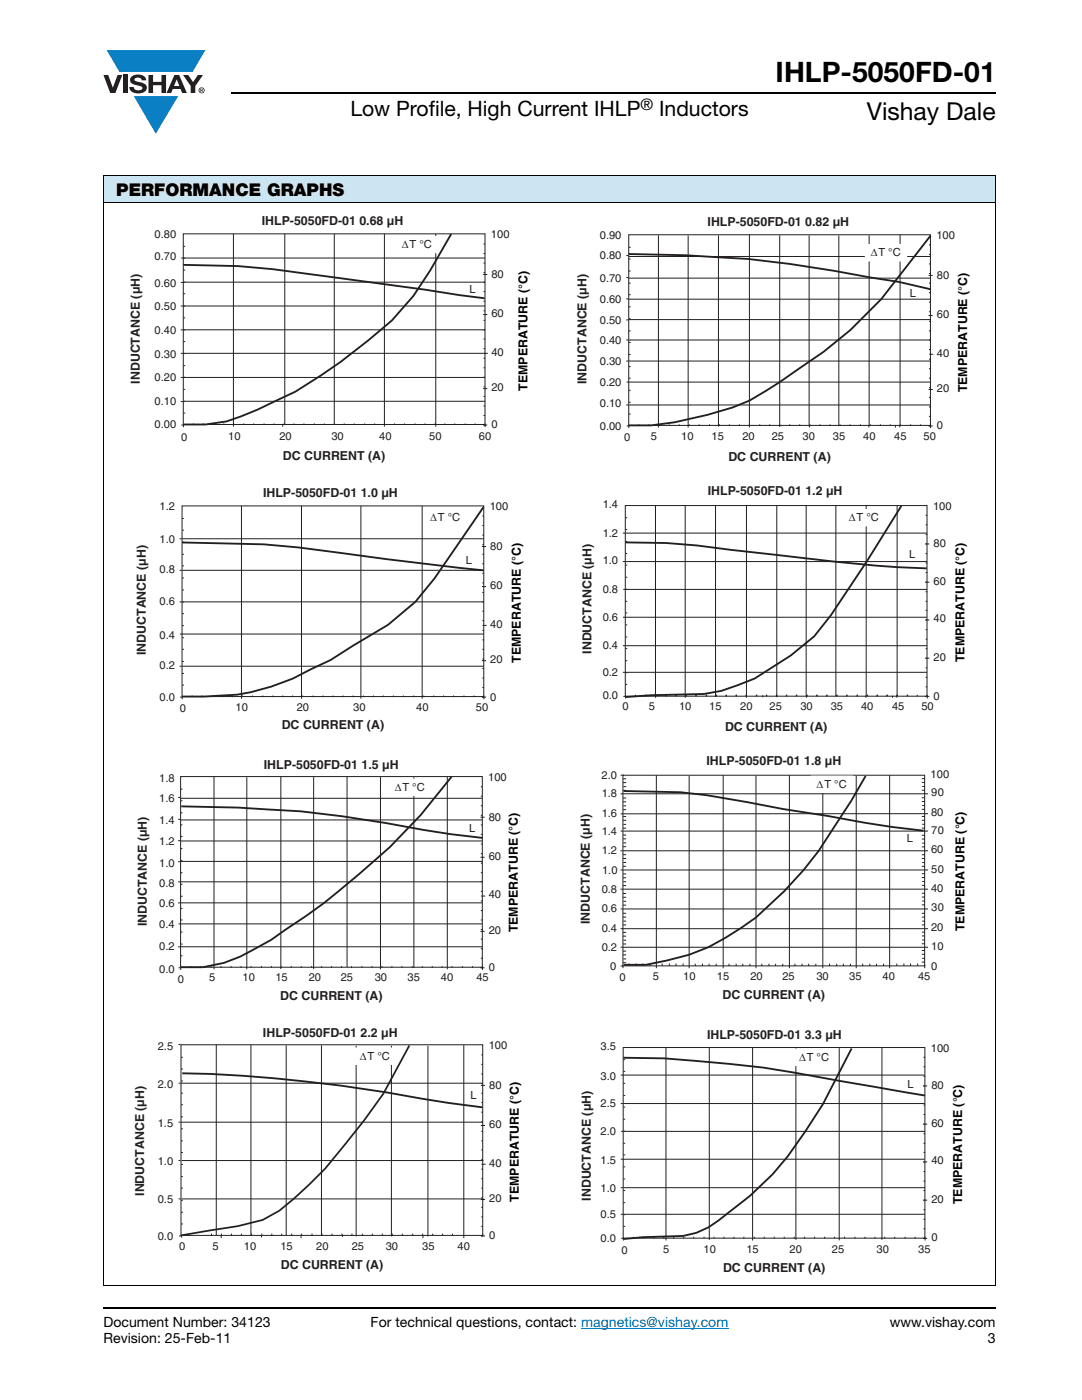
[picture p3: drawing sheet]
<svg xmlns="http://www.w3.org/2000/svg" width="216mm" height="279mm" viewBox="0 0 216 279" stroke-linecap="round" stroke-linejoin="round" font-family="sans-serif">
<g fill="#0a7fc3">
<path d="M21.3 10h19.7l-2.6 4.3h-1.1h-13.5z"/>
<path d="M26.7 19.2h8.9l-4.5 7.5z"/>
</g>
<g fill="#231f20">
<path d="M20.6 15h1l.9 2.5 1-2.5h.9l-1.4 3.6h-1z"/>
<path d="M24.6 15h.9v3.6h-.9z"/>
<path d="M26.3 15.3a2.1 2.1 0 0 1 2.8 .3l.1 .4h-.9a.79 .79 0 0 0-.7-.5 .79 .79 0 0 0-.8 .4l.3 .3 1 .2a1.08 1.08 0 0 1 1.2 1 1.08 1.08 0 0 1-1.1 1.2 1.73 1.73 0 0 1-2.4-1.2h.9a.96 .96 0 0 0 .8 .6 .96 .96 0 0 0 .9-.4 1.31 1.31 0 0 0-1.2-.6 1.03 1.03 0 0 1-1.1-.6 1.03 1.03 0 0 1 .2-1.1z"/>
<path d="M29.6 15h.9v1.3h1.7v-1.3h.9v3.6h-.9v-1.6h-1.7v1.6h-.9z"/>
<path d="M36.5 15h1.1l.9 1.4 1-1.4h1l-1.5 2.2v1.4h-.9v-1.4z"/>
<path d="M35.3 15.9l.5 1.3h-1.1zM34.8 15l-1.6 3.6h1l.3-.8h1.5l.3 .8h1l-1.6-3.6z"/>
<path d="M39.8 18a.46 .46 0 0 1 .9 0 .46 .46 0 0 1-.9 0zM39.6 18a.6 .6 0 0 0 1.2 0 .6 .6 0 0 0-1.2 0z"/>
<path d="M40.1 17.8h.2v.2h-.2zM40 17.7v.7h.1v-.3l.4 .3-.2-.3 .2-.2-.1-.2z"/>
</g>
<path d="M116 265.1h29.4" fill="none" stroke="#007ec4" stroke-width=".2"/>
<path d="M46.1 18.6h152.5M20.6 261h178" fill="none" stroke="#000" stroke-width=".36"/>
<path d="M20.6 35h178v5.5h-178z" fill="#cce5f3"/>
<path d="M20.6 35h178.1M20.6 35.1v221.3M198.6 35.1v221.3M20.6 40.5h178.1M20.6 256.5h178.1" fill="none" stroke="#000" stroke-width=".2"/>
<path d="M25.7 42.9h80.1v49.5h-80.1z" fill="#fff"/>
<g fill="none" stroke="#231f20" stroke-width=".2">
<path d="M36.1 56.4h.4M36.6 46.7h60.2v38h-60.2zM36.6 56.3h60.2M36.6 49.2h.3M36.6 51.5h.3M36.6 53.9h.3M36.6 58.6h.3M46.6 46.7v38.4M56.8 46.7v38M66.7 46.7v38.1M76.7 46.7v38.4M87 46.7v38.4"/>
<path d="M96.4 54.8h.8M96.5 48.7h.3M96.5 50.6h.3M96.5 52.5h.3M96.5 54.4h.3M96.5 58.2h.3M96.8 51.5h-60.7M36.1 61.1h.4M36.1 70.5h.4M36.1 75.3h.4M36.1 65.8h.4M36.6 61.1h60.2"/>
<path d="M36.6 70.5h60.8M36.6 75.3h60.2M36.6 65.8h60.2M36.6 65.9h.3M36.6 75.3h.3M36.6 63.4h.3M36.6 68.2h.3M36.6 73h.3M36.6 77.7h.3M96.4 62.8h.8M96.4 77.6h.8M96.5 60.1h.3"/>
<path d="M96.5 62h.3M96.5 63.9h.3M96.5 65.9h.3M96.5 67.7h.3M96.5 69.6h.3M96.5 71.5h.3M96.5 73.4h.3M96.5 75.3h.3M96.5 77.2h.3M96.5 79.1h.3M36.1 80.1h.4M36.2 84.8h.4v.5"/>
<path d="M36.6 80.1h60.2M36.6 80.1h.3M36.6 82.4h.3M38.6 84.5v.3M40.6 84.5v.3M42.7 84.5v.3M44.6 84.5v.3M46.6 84.5v.3M48.6 84.5v.3M50.6 84.5v.3M52.7 84.5v.3M54.7 84.5v.3"/>
<path d="M56.4 84.7v.4M56.7 84.5v.3M58.7 84.5v.3M60.6 84.5v.3M62.7 84.5v.3M64.7 84.5v.3M68.7 84.5v.3M70.7 84.5v.3M72.8 84.5v.3M74.8 84.5v.3M78.7 84.5v.3M80.7 84.5v.3"/>
<path d="M82.8 84.5v.3M84.8 84.5v.3M86.8 84.5v.3M88.8 84.5v.3M90.7 84.5v.3M92.8 84.5v.3M94.8 84.5v.3M96.4 84.8h.8M96.5 81h.3M96.5 82.9h.3M96.8 84.5v.8"/>
</g>
<path d="M36.6 52.9l11 .2 6.9 .6 42.2 5.8M90 46.7l-4.2 7.3-3.3 5-4.3 5a122.8 122.8 0 0 1-19.3 14.2l-7.5 3.6-6.2 2.3-4.2 .6h-4.4" fill="none" stroke="#231f20" stroke-width=".37"/>
<path d="M79.1 47.2h8.2v3.2h-8.2z" fill="#fff"/>
<path d="M79.1 47.2h8.2v3.2h-8.2z" fill="none" stroke="#fff" stroke-width=".25"/>
<path d="M114.9 42.9h78.6v49.7h-78.6z" fill="#fff"/>
<g fill="none" stroke="#231f20" stroke-width=".2">
<path d="M125 59.6h.4M125 51h.4M125 55.4h.4M125.5 46.9h60.2v38h-60.2zM125.5 51.2h60.2M125.5 59.7h60.2M125.5 55.5h60.2M125.5 56.5h.3M125.5 49.4h.3M125.5 51.7h.3M125.5 54.1h.3M125.5 58.8h.3"/>
<path d="M131.4 47v38.3M137.3 47v38.3M143.4 47v38.1M149.5 46.8v38.5M155.6 47v38.2M161.4 47v38M167.4 47v38M173.4 47v38M179.6 46.8v38.1M185.3 55h.8M185.4 48.9h.3M185.4 50.8h.3"/>
<path d="M185.4 52.7h.3M185.4 54.6h.3M185.4 56.5h.3M185.4 58.4h.3M125 72.1h.4M125 63.8h.4M125 67.9h.4M125.5 72.1h60.2M125.5 63.8h60.2M125.5 66h.3M125.5 75.5h.3M125.5 61.2h.3"/>
<path d="M125.5 63.6h.3M125.5 68.4h.3M125.5 70.7h.3M125.5 73.2h.3M125.5 77.9h.3M185.3 63h.8M185.3 77.7h.8M185.4 60.3h.3M185.4 62.2h.3M185.4 64.1h.3M185.4 66h.3M185.4 69.8h.3"/>
<path d="M185.4 71.7h.3M185.4 73.6h.3M185.4 75.5h.3M185.4 77.4h.3M185.4 79.3h.3M185.4 70.7h.8M185.7 76.3h-60.7M185.7 67.8l-60.2 .1M125 80.8h.4M125.1 85h.4v.4M125.5 80.8h60.2M125.5 80.3h.3"/>
<path d="M125.5 82.6h.3M127.5 84.7v.3M129.5 84.7v.3M131.5 84.7v.3M133.5 84.7v.3M135.5 84.7v.3M137.5 84.7v.3M139.5 84.7v.3M141.6 84.7v.3M143.6 84.7v.3M145.5 84.7v.3M147.5 84.7v.3"/>
<path d="M149.5 84.7v.3M151.6 84.7v.3M153.6 84.7v.3M157.6 84.7v.3M159.6 84.7v.3M161.5 84.9v.4M161.6 84.7v.3M163.6 84.7v.3M165.6 84.7v.3M167.6 84.7v.3M169.6 84.7v.3M171.7 84.7v.3"/>
<path d="M173.4 84.9v.4M173.7 84.7v.3M175.7 84.7v.3M177.6 84.7v.3M178.7 84.9v.4M179.5 84.9v.4M179.6 84.7v.3M181.7 84.7v.3M183.7 84.7v.3M185.3 85h.8M185.4 81.2h.3M185.4 83.1h.3"/>
<path d="M185.7 84.7v.7"/>
</g>
<path d="M125.5 50.7l11.3 .2 5.9 .4a208.6 208.6 0 0 1 31 4.1l5.6 .9 6.4 1.4M185.7 47l-9.9 12.7-6.1 6.2-5.4 4.3-8.7 6.1-6.1 3.7a71.8 71.8 0 0 1-19.6 4.9h-4.4" fill="none" stroke="#231f20" stroke-width=".37"/>
<path d="M172.7 48.9h8.2v3.2h-8.2z" fill="#fff"/>
<path d="M172.7 48.9h8.2v3.2h-8.2z" fill="none" stroke="#fff" stroke-width=".25"/>
<path d="M27 97.1h77.5v49h-77.5z" fill="#fff"/>
<g fill="none" stroke="#231f20" stroke-width=".2">
<path d="M35.8 107.5h.5M35.8 113.8h.5M36.3 101h60.2v38h-60.2zM36.3 107.5h60.2M36.3 113.8h60.2M36.4 110.6h.3M36.4 103.5h.3M36.4 105.8h.3M36.4 108.2h.3M36.4 112.9h.3M36.4 115.3h.3M36.4 117.7h.3"/>
<path d="M48.2 101v38.4M60.2 101v38.4M72 101v38.4M84.2 101v38.4M96.2 109.1h.8M96.2 117.1h.8M96.2 103h.4M96.2 104.9h.4M96.2 106.8h.4M96.2 108.7h.4M96.2 110.6h.4M96.2 112.5h.4"/>
<path d="M96.2 114.4h.4M96.2 116.3h.4M96.2 118.2h.4M35.8 133h.5M35.8 120.1h.5M35.9 139.1h.5v.4M36.3 133h60.2M36.3 120.1h60.2M36.4 120.2h.3M36.4 129.6h.3M36.4 122.5h.3M36.4 124.9h.3"/>
<path d="M36.4 127.3h.3M36.4 132h.3M36.4 134.4h.3M36.4 136.7h.3M38.3 138.8v.3M40.3 138.8v.3M42.4 138.8v.3M44.4 138.8v.3M46.4 138.8v.3M48.4 138.8v.3M50.4 138.8v.3M52.5 138.8v.3"/>
<path d="M54.4 138.8v.3M56.4 138.8v.3M58.4 138.8v.3M60.4 138.8v.3M62.5 138.8v.3M64.5 138.8v.3M66.5 138.8v.3M68.4 138.8v.3M70.4 138.8v.3M72.5 138.8v.3M74.5 138.8v.3M76.5 138.8v.3"/>
<path d="M78.5 138.8v.3M80.5 138.8v.3M82.6 138.8v.3M84.5 138.8v.3M86.5 138.8v.3M88.5 138.8v.3M90.5 138.8v.3M92.6 138.8v.3M94.6 138.8v.3M96.2 131.8h.8M96.2 139.1h.8M96.2 120.2h.4"/>
<path d="M96.2 122h.4M96.2 123.9h.4M96.2 125.8h.4M96.2 127.7h.4M96.2 129.6h.4M96.2 131.5h.4M96.2 133.4h.4M96.2 135.3h.4M96.2 137.2h.4M96.3 124.8h.8M96.5 126.5h-60.6M96.6 138.8v.7"/>
</g>
<path d="M36.3 108.3l16.3 .3 6.9 .7 17.7 2.3 19.3 2.2M96.5 101.2l-9.8 14.2-3.8 4.7-5.5 4.6-11.4 7-4 1.9a41.8 41.8 0 0 1-21.2 5.4h-4.5" fill="none" stroke="#231f20" stroke-width=".37"/>
<path d="M84.8 101.7h8.2v3.2h-8.2z" fill="#fff"/>
<path d="M84.8 101.7h8.2v3.2h-8.2z" fill="none" stroke="#fff" stroke-width=".25"/>
<path d="M115.9 96.7h77.1v49.7h-77.1z" fill="#fff"/>
<g fill="none" stroke="#231f20" stroke-width=".2">
<path d="M124.3 112.1h.4M124.8 100.9h60.2v38h-60.2zM124.8 112.1h60.2M124.8 110.5h.4M124.8 103.3h.4M124.8 105.7h.4M124.8 108.1h.4M124.8 112.8h.4M124.8 115.2h.4M124.8 117.6h.4M130.8 100.9v38.4M136.7 100.9v38.4"/>
<path d="M142.8 100.9v38.2M148.9 100.8v38.4M155 100.9v38.2M160.9 100.9v38.1M166.8 100.9v38.1M172.8 100.9v38.1M179 100.8v38.2M184.6 108.6h.8M184.6 116.2h.8M184.7 102.8h.3M184.7 104.7h.3M184.7 106.6h.3"/>
<path d="M184.7 110.5h.3M184.7 112.4h.3M184.7 114.3h.3M184.7 118.1h.3M184.9 106.4h-60.6M185 117.6h-60.6M124.3 134.2h.4M124.3 128.9h.4M124.4 139h.4v.4M124.8 134.2h60.2M124.8 128.9h60.2M124.8 120h.4"/>
<path d="M124.8 129.4h.4M124.8 122.3h.4M124.8 124.7h.4M124.8 127.1h.4M124.8 131.9h.4M124.8 134.2h.4M124.8 136.6h.4M126.8 138.7v.3M128.8 138.7v.3M128.9 138.6v.4M130.9 138.7v.3M131 138.6v.4"/>
<path d="M132.9 138.7v.3M132.9 138.6v.4M134.9 138.7v.3M134.9 138.6v.4M136.8 138.7v.3M136.9 138.6v.4M138.8 138.7v.3M138.9 138.6v.4M140.9 138.7v.3M141 138.6v.4M142.9 138.7v.3M143 138.6v.4"/>
<path d="M144.9 138.7v.3M145 138.6v.4M146.9 138.7v.3M146.9 138.6v.4M148.9 138.7v.3M150.9 138.7v.3M151 138.6v.4M152.2 138.7v.5M152.9 138.7v.3M153 138.6v.4M154.9 138.7v.3M156.9 138.7v.3"/>
<path d="M157 138.6v.4M158.9 138.7v.3M159 138.6v.4M160.9 138.8v.4M161 138.7v.3M161.1 138.6v.4M163 138.7v.3M163 138.6v.4M165 138.7v.3M165 138.6v.4M166.9 138.7v.3M167 138.6v.4"/>
<path d="M168.9 138.7v.3M169 138.6v.4M171 138.7v.3M171.1 138.6v.4M172.8 138.8v.4M173 138.7v.3M173.1 138.6v.4M175 138.7v.3M175.1 138.6v.4M177 138.7v.3M177 138.6v.4M178.1 138.8v.5"/>
<path d="M179 138.7l-.1 .5M181 138.7v.3M181.1 138.6v.4M183 138.7v.3M184.6 123.7h.8M184.6 131.4h.8M184.6 139h.8M184.7 120h.3M184.7 121.8h.3M184.7 125.6h.3M184.7 127.6h.3M184.7 129.4h.3"/>
<path d="M184.7 133.3h.3M184.7 135.2h.3M184.7 137.1h.3M184.9 123.2h-60.6M185 138.7v.7"/>
</g>
<path d="M124.8 108.2a141.8 141.8 0 0 1 22.8 1.7l1.9 .2a639.6 639.6 0 0 0 29.5 3.1l5.9 .2M179.9 101l-7 11.1-7.1 10.7-3.4 4.2-4.6 3.8-7.2 4.6-6.7 2.5-3.4 .6-10.5 .2-5.2 .4" fill="none" stroke="#231f20" stroke-width=".37"/>
<path d="M168.3 101.7h8.2v3.2h-8.2z" fill="#fff"/>
<path d="M168.3 101.7h8.2v3.2h-8.2z" fill="none" stroke="#fff" stroke-width=".25"/>
<path d="M27.2 151.3h76.7v48.9h-76.7z" fill="#fff"/>
<g fill="none" stroke="#231f20" stroke-width=".2">
<path d="M35.5 159.1h.5M36 155h60.2v38h-60.2zM36 159.3h60.2M36.1 157.5h.3M36.1 159.8h.3M42.7 155v38.4M49.2 155.1v38.3M56 155v38.4M62.6 155.1v38.3M69.2 155v38M75.9 155.1v38.3M82.6 155.1v38.1"/>
<path d="M89.3 155v38.4M95.9 157h.4M95.9 158.9h.4M35.5 172h.5M35.5 167.8h.5M35.5 176h.5M35.5 163.5h.5M36 171.9h60.2M36 167.8h60.2M36 163.6h60.2M36.1 164.6h.3M36.1 174.2h.3"/>
<path d="M36.1 162.2h.3M36.1 166.9h.3M36.1 169.4h.3M36.1 171.8h.3M36.1 176.5h.3M36.1 178.9h.3M95.9 163.1h.8M95.9 171.1h.8M95.9 160.8h.4M95.9 162.7h.4M95.9 164.6h.4M95.9 166.5h.4"/>
<path d="M95.9 168.4h.4M95.9 170.3h.4M95.9 172.3h.4M95.9 174.2h.4M95.9 177.9h.4M95.9 179.8h.4M96 178.8h.8M96.3 176h-60.3M35.5 180.2h.5M35.5 189h.5M35.6 193.1h.5v.5M36 189h60.2"/>
<path d="M36 180.2h60.2M36.1 183.6h.3M36.1 181.3h.3M36.1 186h.3M36.1 188.4h.3M36.1 190.7h.3M38.1 192.8v.3M40 192.8v.3M42.1 192.8v.3M44.1 192.8v.3M46.1 192.8v.3M48.1 192.8v.3"/>
<path d="M50.1 192.8v.3M52.2 192.8v.3M54.2 192.8v.3M56.1 192.8v.3M58.1 192.8v.3M60.1 192.8v.3M62.2 192.8v.3M64.2 192.8v.3M66.2 192.8v.3M68.2 192.8v.3M70.2 192.8v.3M72.2 192.8v.3"/>
<path d="M74.2 192.8v.3M76.2 192.8v.3M78.2 192.8v.3M80.2 192.8v.3M82.3 192.8v.3M84.3 192.8v.3M86.3 192.8v.3M88.2 192.8v.3M90.2 192.8v.3M92.3 192.8v.3M94.3 192.8v.3M95.9 185.9h.8"/>
<path d="M95.9 193.1h.8M95.9 181.7h.4M95.9 183.6h.4M95.9 185.5h.4M95.9 187.4h.4M95.9 189.3h.4M95.9 191.2h.4M96.2 184.4h-60.6M96.3 192.8v.8"/>
</g>
<path d="M90.1 155l-6.2 7.7-6.1 6.4a158.1 158.1 0 0 1-20.8 16.4 52 52 0 0 1-12.3 6.7l-4.2 .8h-4.5M36.2 160.9l11.3 .3 5.9 .3a208.6 208.6 0 0 1 31 4.1l5.6 .9 6.3 .7" fill="none" stroke="#231f20" stroke-width=".37"/>
<path d="M77.7 155.5h8.2v3.2h-8.2z" fill="#fff"/>
<path d="M77.7 155.5h8.2v3.2h-8.2z" fill="none" stroke="#fff" stroke-width=".25"/>
<path d="M115.6 150.6h77.4v49.3h-77.4z" fill="#fff"/>
<g fill="none" stroke="#231f20" stroke-width=".2">
<path d="M123.8 154.7h.7M124.3 154.7h60.2v38.1h-60.2zM124.3 157.7h.6M124.3 159.3h.6M124.3 155.4h.6M124.3 156.2h.6M124.4 157h.5M131 154.7v38.5M137.5 154.9v38.3M144.3 154.7v38.5M150.8 154.8v38.4M157.5 154.7v38.5"/>
<path d="M164.2 154.8v38.4M170.9 154.8v38.4M177.5 154.7v38.5M183.9 159.2h.7M183.9 160h.7M183.9 155.4h.7M183.9 156.2h.7M183.9 157.7h.7M184 157h.6M185.2 158.4h-61.4M123.8 177.5h.4M123.8 169.8h.4"/>
<path d="M123.8 173.6h.4M123.8 165.9h.5M124.3 177.5h60.9M124.3 173.6h60.9M124.3 169.8h60.9M124.3 175.2h.6M124.3 170.6h.6M124.3 172.9h.6M124.3 163.7h.6M124.3 165.3h.6M124.3 178.3h.6M124.3 179.1h.6"/>
<path d="M124.3 174.4h.6M124.3 176.7h.6M124.3 171.3h.6M124.3 166.7h.6M124.3 167.4h.6M124.3 169h.6M124.3 163h.6M124.3 160h.6M124.3 161.6h.6M124.4 165.9h60.8M124.4 172.1h.5M124.4 164.5h.5"/>
<path d="M124.4 179.9h.5M124.4 176h.5M124.4 168.2h.5M124.4 160.8h.5M183.9 178.3h.7M183.9 179h.7M183.9 174.4h.7M183.9 175.1h.7M183.9 176.7h.7M183.9 170.6h.7M183.9 171.3h.7M183.9 172.9h.7"/>
<path d="M183.9 166.7h.7M183.9 167.5h.7M183.9 169h.7M183.9 162.9h.7M183.9 163.7h.7M183.9 165.3h.7M183.9 161.5h.7M184 179.8h.6M184 175.9h.6M184 172.1h.6M184 168.3h.6M184 164.5h.6"/>
<path d="M184 160.8h.6M185.2 162.4h-61.4M123.8 189h61.4M123.8 185.3h61.4M123.8 192.8h.5v.4M123.8 181.4h.4M124.3 181.4h60.9M124.3 182.3h.6M124.3 183h.6M124.3 184.6h.6M124.3 189.8h.6M124.3 190.6h.6"/>
<path d="M124.3 192.1h.6M124.3 186.1h.6M124.3 186.8h.6M124.3 188.4h.6M124.3 180.6h.6M124.4 183.8h.5M124.4 191.4h.5M124.4 187.6h.5M125.5 192.3v.5M126.9 192.3v.5M128.3 192.3v.5M129.7 192.3v.5"/>
<path d="M132.1 192.3v.5M133.6 192.3v.5M134.9 192.3v.5M136.3 192.3v.5M138.7 192.3v.5M140.2 192.3v.5M141.5 192.3v.5M142.9 192.3v.5M145.5 192.3v.5M146.9 192.3v.5M148.2 192.3v.5M149.6 192.3v.5"/>
<path d="M152 192.3v.5M153.4 192.3v.5M154.8 192.3v.5M156.2 192.3v.5M158.6 192.3v.5M160 192.3v.5M161.4 192.3v.5M162.8 192.3v.5M165.5 192.3v.5M167 192.3v.5M168.3 192.3v.5M169.7 192.3v.5"/>
<path d="M172.1 192.3v.5M173.6 192.3v.5M174.9 192.3v.5M176.3 192.3v.5M178.9 192.3v.5M180.4 192.3v.5M181.7 192.3v.5M183.1 192.3v.5M183.9 189.7h.7M183.9 190.5h.7M183.9 192h.7M183.9 186h.7"/>
<path d="M183.9 186.8h.7M183.9 188.3h.7M183.9 182.3h.7M183.9 183h.7M183.9 184.6h.7M183.9 180.6h.7M184 191.3h.6M184 187.6h.6M184 183.8h.6M184.5 192.6v.6"/>
</g>
<path d="M124.4 157.9l11.4 .2 5.2 .6 15.3 2.8 8.7 1.3 7.5 1.4 5.5 .8 6.3 .8M172.7 154.9l-2.9 5-1.9 3a74.7 74.7 0 0 1-17.1 20.2l-2.9 2.1a36.7 36.7 0 0 1-14.8 6.5l-4.2 .8h-4.4" fill="none" stroke="#231f20" stroke-width=".37"/>
<path d="M161.9 154.9h8.2v3.2h-8.2z" fill="#fff"/>
<path d="M161.9 154.9h8.2v3.2h-8.2z" fill="none" stroke="#fff" stroke-width=".25"/>
<path d="M26.6 204.8h77.5v49h-77.5z" fill="#fff"/>
<g fill="none" stroke="#231f20" stroke-width=".2">
<path d="M35.6 208.5h.4M35.6 216.2h.5M36.1 208.5h60.2v38.1h-60.2zM36.1 216.2h60.2M36.1 218.2h.4M36.1 211h.4M36.1 213.3h.4M36.1 215.7h.4M43.2 208.5v38M50.1 208.5v38M57.1 208.6v38.1M64.1 208.6v38.1"/>
<path d="M71.1 208.7v38M78.1 208.7v38M85.4 208.7v38M92.5 208.6v38.5M95.9 216.6h.9M96 210.5h.3M96 212.4h.3M96 214.3h.3M96 216.2h.3M96 218.2h.3M35.6 231.6h.4M35.6 224h.5"/>
<path d="M35.6 239.3h.5M36.1 224h60.2M36.1 227.7h.4M36.1 237.1h.4M36.1 220.5h.4M36.1 222.9h.4M36.1 225.3h.4M36.1 230h.4M36.1 232.4h.4M36.1 234.8h.4M36.1 239.5h.4M36.2 231.6h60.2"/>
<path d="M36.3 239.3h60.2M95.9 224.6h.9M95.9 239.4h.9M96 220h.3M96 222h.3M96 223.9h.3M96 225.8h.3M96 227.7h.3M96 229.5h.3M96 231.4h.3M96 233.3h.3M96 235.2h.3"/>
<path d="M96 237.1h.3M96 239h.3M96.1 232.4h.8M35.7 246.7h.4M36.1 241.9h.4M36.1 244.3h.4M36.2 246.6v.4M42.2 246.2v.3M44.1 246.7v.4M44.2 246.2v.3M46.2 246.2v.3M48.2 246.2v.3"/>
<path d="M50.2 246.2v.3M52.2 246.5v.5M52.2 246.2v.3M54.2 246.2v.3M56.2 246.2v.3M58.2 246.2v.3M60.1 246.7v.4M60.2 246.2v.3M62.3 246.2v.3M64.3 246.2v.3M66.2 246.2v.3M68.2 246.2v.3"/>
<path d="M68.3 246.4v.4M70.2 246.2v.3M72.3 246.2v.3M74.3 246.2v.3M76.3 246.2v.3M78.3 246.2v.3M80.3 246.2v.3M82.3 246.2v.3M84.3 246.2v.3M84.4 246.7v.4M86.3 246.2v.3M88.3 246.2v.3"/>
<path d="M90.3 246.2v.3M95.9 246.7h.9M96 241h.3M96 242.9h.3M96 244.8h.3M96.3 246.3v.4h-.3"/>
</g>
<path d="M36.4 214.2a289.1 289.1 0 0 1 47.8 5.1l12.1 1.7" fill="none" stroke="#231f20" stroke-width=".37"/>
<path d="M81.7 208.6l-5.2 9.7-3.8 5.3-3.9 4.8a75.5 75.5 0 0 1-13 13.2l-3.4 1.9-4.9 1.2-11.4 1.9" fill="none" stroke="#231f20" stroke-width=".35"/>
<path d="M70.8 209.2h8.2v3.2h-8.2z" fill="#fff"/>
<path d="M70.8 209.2h8.2v3.2h-8.2z" fill="none" stroke="#fff" stroke-width=".25"/>
<path d="M115.8 205.3h76.8v49h-76.8z" fill="#fff"/>
<g fill="none" stroke="#231f20" stroke-width=".2">
<path d="M124.3 209.1h60.3v38h-60.3zM124.4 218.6h.3M124.4 211.5h.3M124.4 213.8h.3M124.4 216.2h.3M132.9 209.1v38.5M141.5 209.1v38.3M150.2 209.1v38.5M158.8 209.1v38.3M167.5 209.2v38.4M176 209.1v38.3M184.2 216.7h.8"/>
<path d="M184.3 211h.3M184.3 212.9h.3M184.3 214.8h.3M184.3 218.6h.3M184.5 214.6h-60.6M123.9 220.2h.4M123.9 237h.4M124.4 220.2h60.2M124.4 237h60.2M124.4 228.2h.3M124.4 237.6h.3M124.4 220.9h.3"/>
<path d="M124.4 223.4h.3M124.4 230.5h.3M124.4 232.9h.3M124.4 235.3h.3M184.2 224.3h.8M184.2 231.9h.8M184.2 239.5h.8M184.3 220.5h.3M184.3 222.4h.3M184.3 226.3h.3M184.3 228.2h.3M184.3 230h.3"/>
<path d="M184.3 233.8h.3M184.3 235.7h.3M184.3 237.6h.3M184.5 231.3h-60.6M184.6 225.8h-60.7M123.9 242.3h.4M124 247.1h.4v.5M124.4 242.3h60.2M124.4 240h.3M124.4 242.4h.3M124.4 244.7h.3M126.4 246.8v.3"/>
<path d="M128.4 246.8v.3M130.4 246.8v.3M132.4 246.8v.3M134.4 246.8v.3M136.4 246.8v.3M138.4 246.8v.3M140.5 246.8v.3M142.5 246.8v.3M144.4 246.8v.3M146.4 246.8v.3M148.4 246.8v.3M150.5 246.8v.3"/>
<path d="M152.5 246.8v.3M154.5 246.8v.3M156.5 246.8v.3M158.5 246.8v.3M160.5 246.8v.3M162.5 246.8v.3M164.5 246.8v.3M166.5 246.8v.3M168.5 246.8v.3M170.6 246.8v.3M172.6 246.8v.3M174.6 246.8v.3"/>
<path d="M176.5 246.8v.3M178.5 246.8v.3M180.6 246.8v.3M182.6 246.8v.3M184.2 247.1h.8M184.3 241.4h.3M184.3 243.3h.3M184.3 245.2h.3M184.6 246.8v.8"/>
</g>
<path d="M124.4 211.1l8.1 .1a259.9 259.9 0 0 1 35.4 4.6l16.6 2.8M169.9 209.2l-5.7 11.1-3.5 5.6a60.3 60.3 0 0 1-19.3 19l-2.5 1.1-2.6 .7-8 .2-3.9 .4" fill="none" stroke="#231f20" stroke-width=".37"/>
<path d="M158.4 209.4h8.2v3.2h-8.2z" fill="#fff"/>
<path d="M158.4 209.4h8.2v3.2h-8.2z" fill="none" stroke="#fff" stroke-width=".25"/>
<text font-size="5.6" x="154.8" y="16.4">IHLP-5050FD-01</text>
<text font-size="4.9" x="173" y="24">Vishay Dale</text>
<g font-size="4.2">
<text x="69.9" y="23.1">Low Profile, High Current IHLP</text>
<text x="131.5" y="23.1">Inductors</text>
</g>
<text font-size="3.5" x="23.2" y="39.1">PERFORMANCE GRAPHS</text>
<text font-size="3.2" x="127.8" y="21.9">®</text>
<g font-size="2.8">
<text x="20.6" y="268.1">Revision: 25-Feb-11</text>
<text x="20.6" y="264.9">Document Number: 34123</text>
<text x="73.9" y="264.9">For technical questions, contact: magnetics@vishay.com</text>
<text x="177.5" y="264.9">www.vishay.com</text>
<text x="197.1" y="268.1">3</text>
</g>
<g font-size="2.5" fill="#231f20">
<text x="52.2" y="45">IHLP-5050FD-01 0.68 µH</text>
<text x="141.2" y="45.1">IHLP-5050FD-01 0.82 µH</text>
<text x="27.9" y="76.6" transform="rotate(-90 27.9 76.6)">INDUCTANCE (µH)</text>
<text x="117" y="76.6" transform="rotate(-90 117 76.6)">INDUCTANCE (µH)</text>
<text x="56.5" y="91.8">DC CURRENT (A)</text>
<text x="145.3" y="92">DC CURRENT (A)</text>
<text x="52.5" y="99.2">IHLP-5050FD-01 1.0 µH</text>
<text x="141.2" y="98.8">IHLP-5050FD-01 1.2 µH</text>
<text x="29.1" y="130.8" transform="rotate(-90 29.1 130.8)">INDUCTANCE (µH)</text>
<text x="118.1" y="130.5" transform="rotate(-90 118.1 130.5)">INDUCTANCE (µH)</text>
<text x="56.2" y="145.5">DC CURRENT (A)</text>
<text x="144.7" y="145.9">DC CURRENT (A)</text>
<text x="52.7" y="153.5">IHLP-5050FD-01 1.5 µH</text>
<text x="141" y="152.7">IHLP-5050FD-01 1.8 µH</text>
<text x="29.3" y="184.9" transform="rotate(-90 29.3 184.9)">INDUCTANCE (µH)</text>
<text x="117.7" y="184.4" transform="rotate(-90 117.7 184.4)">INDUCTANCE (µH)</text>
<text x="55.9" y="199.6">DC CURRENT (A)</text>
<text x="144.2" y="199.3">DC CURRENT (A)</text>
<text x="52.5" y="207">IHLP-5050FD-01 2.2 µH</text>
<text x="141.1" y="207.4">IHLP-5050FD-01 3.3 µH</text>
<text x="28.8" y="238.7" transform="rotate(-90 28.8 238.7)">INDUCTANCE (µH)</text>
<text x="117.9" y="239.6" transform="rotate(-90 117.9 239.6)">INDUCTANCE (µH)</text>
<text x="56" y="253.2">DC CURRENT (A)</text>
<text x="144.3" y="253.8">DC CURRENT (A)</text>
</g>
<g font-size="2.5">
<text x="105.3" y="78" transform="rotate(-90 105.3 78)">TEMPERATURE (°C)</text>
<text x="193" y="78.3" transform="rotate(-90 193 78.3)">TEMPERATURE (°C)</text>
<text x="103.9" y="132.3" transform="rotate(-90 103.9 132.3)">TEMPERATURE (°C)</text>
<text x="192.4" y="132.2" transform="rotate(-90 192.4 132.2)">TEMPERATURE (°C)</text>
<text x="192.4" y="185.8" transform="rotate(-90 192.4 185.8)">TEMPERATURE (°C)</text>
<text x="103.3" y="186.1" transform="rotate(-90 103.3 186.1)">TEMPERATURE (°C)</text>
<text x="103.5" y="239.8" transform="rotate(-90 103.5 239.8)">TEMPERATURE (°C)</text>
<text x="192" y="240.3" transform="rotate(-90 192 240.3)">TEMPERATURE (°C)</text>
</g>
<g font-size="2.2" fill="#231f20">
<text x="30.8" y="47.5">0.80</text>
<text x="98" y="47.5">100</text>
<text x="119.7" y="47.8">0.90</text>
<text x="186.8" y="47.7">100</text>
<text x="30.8" y="52">0.70</text>
<text x="80.2" y="49.5">ΔT °C</text>
<text x="119.7" y="51.8">0.80</text>
<text x="173.7" y="51.2">ΔT °C</text>
<text x="30.8" y="57.2">0.60</text>
<text x="93.7" y="58.4">L</text>
<text x="98.1" y="55.6">80</text>
<text x="119.7" y="56.2">0.70</text>
<text x="181.5" y="59.2">L</text>
<text x="186.9" y="55.7">80</text>
<text x="30.8" y="61.8">0.50</text>
<text x="98.1" y="63.2">60</text>
<text x="119.7" y="60.4">0.60</text>
<text x="119.7" y="64.7">0.50</text>
<text x="186.9" y="63.4">60</text>
<text x="30.8" y="66.6">0.40</text>
<text x="30.8" y="71.4">0.30</text>
<text x="98.1" y="71">40</text>
<text x="119.7" y="68.7">0.40</text>
<text x="186.9" y="71.2">40</text>
<text x="30.8" y="76.1">0.20</text>
<text x="119.7" y="72.8">0.30</text>
<text x="119.7" y="77">0.20</text>
<text x="30.8" y="80.9">0.10</text>
<text x="98.1" y="78">20</text>
<text x="119.7" y="81.3">0.10</text>
<text x="186.9" y="78.2">20</text>
<text x="30.8" y="85.5">0.00</text>
<text x="36.1" y="88">0</text>
<text x="45.6" y="87.8">10</text>
<text x="55.8" y="87.8">20</text>
<text x="66.1" y="87.8">30</text>
<text x="75.7" y="87.8">40</text>
<text x="85.6" y="87.8">50</text>
<text x="95.6" y="87.8">60</text>
<text x="98.1" y="85.4">0</text>
<text x="119.7" y="85.9">0.00</text>
<text x="124.5" y="88.1">0</text>
<text x="129.9" y="87.8">5</text>
<text x="135.9" y="87.8">10</text>
<text x="142" y="87.8">15</text>
<text x="148.1" y="87.8">20</text>
<text x="154" y="87.8">25</text>
<text x="160.2" y="87.8">30</text>
<text x="166.2" y="87.8">35</text>
<text x="172.3" y="87.8">40</text>
<text x="178.4" y="87.8">45</text>
<text x="184.3" y="87.8">50</text>
<text x="186.9" y="85.6">0</text>
<text x="31.9" y="101.8">1.2</text>
<text x="97.7" y="101.8">100</text>
<text x="120.3" y="101.4">1.4</text>
<text x="186.2" y="101.7">100</text>
<text x="85.8" y="104">ΔT °C</text>
<text x="120.3" y="107.2">1.2</text>
<text x="169.4" y="104">ΔT °C</text>
<text x="31.9" y="108.4">1.0</text>
<text x="92.9" y="112.5">L</text>
<text x="97.8" y="109.9">80</text>
<text x="120.3" y="112.7">1.0</text>
<text x="181.4" y="111.4">L</text>
<text x="186.3" y="109.1">80</text>
<text x="31.9" y="114.4">0.8</text>
<text x="97.8" y="117.5">60</text>
<text x="120.3" y="118.3">0.8</text>
<text x="186.3" y="116.8">60</text>
<text x="31.9" y="120.7">0.6</text>
<text x="97.8" y="125.3">40</text>
<text x="120.3" y="124">0.6</text>
<text x="186.3" y="124.2">40</text>
<text x="31.9" y="127.5">0.4</text>
<text x="120.3" y="129.6">0.4</text>
<text x="186.3" y="131.9">20</text>
<text x="31.9" y="133.5">0.2</text>
<text x="97.8" y="132.3">20</text>
<text x="120.3" y="134.9">0.2</text>
<text x="31.9" y="140">0.0</text>
<text x="35.9" y="142.1">0</text>
<text x="47" y="141.9">10</text>
<text x="59.2" y="141.9">20</text>
<text x="70.5" y="141.9">30</text>
<text x="83" y="141.9">40</text>
<text x="94.9" y="141.9">50</text>
<text x="97.8" y="140">0</text>
<text x="120.3" y="139.6">0.0</text>
<text x="124.2" y="141.7">0</text>
<text x="129.4" y="141.7">5</text>
<text x="135.5" y="141.7">10</text>
<text x="141.5" y="141.7">15</text>
<text x="147.7" y="141.7">20</text>
<text x="153.6" y="141.7">25</text>
<text x="159.7" y="141.7">30</text>
<text x="165.8" y="141.7">35</text>
<text x="171.8" y="141.7">40</text>
<text x="178" y="141.7">45</text>
<text x="183.9" y="141.7">50</text>
<text x="186.3" y="139.6">0</text>
<text x="97.4" y="155.9">100</text>
<text x="120" y="155.4">2.0</text>
<text x="185.7" y="155.3">100</text>
<text x="31.8" y="160">1.6</text>
<text x="31.8" y="156">1.8</text>
<text x="78.8" y="157.8">ΔT °C</text>
<text x="120.1" y="159">1.8</text>
<text x="163" y="157.2">Δ</text>
<text x="164.5" y="157.2">T °C</text>
<text x="185.8" y="158.9">90</text>
<text x="31.8" y="164.5">1.4</text>
<text x="93.6" y="166">L</text>
<text x="97.5" y="163.9">80</text>
<text x="120.1" y="166.6">1.4</text>
<text x="120.1" y="163">1.6</text>
<text x="180.9" y="168">L</text>
<text x="185.8" y="162.9">80</text>
<text x="185.8" y="166.4">70</text>
<text x="31.8" y="168.7">1.2</text>
<text x="31.8" y="173">1.0</text>
<text x="97.5" y="171.5">60</text>
<text x="120.1" y="170.5">1.2</text>
<text x="185.8" y="170.3">60</text>
<text x="31.8" y="177">0.8</text>
<text x="97.5" y="179.3">40</text>
<text x="120.1" y="178.1">0.8</text>
<text x="120.1" y="174.4">1.0</text>
<text x="185.8" y="178.1">40</text>
<text x="185.8" y="174.2">50</text>
<text x="31.8" y="181">0.6</text>
<text x="31.8" y="185.2">0.4</text>
<text x="120.1" y="182.1">0.6</text>
<text x="120.1" y="185.9">0.4</text>
<text x="185.8" y="185.8">20</text>
<text x="185.8" y="181.9">30</text>
<text x="31.8" y="189.6">0.2</text>
<text x="97.5" y="186.4">20</text>
<text x="120.1" y="189.8">0.2</text>
<text x="185.8" y="189.6">10</text>
<text x="31.8" y="194.1">0.0</text>
<text x="35.5" y="196.1">0</text>
<text x="41.7" y="195.8">5</text>
<text x="48.4" y="195.8">10</text>
<text x="54.9" y="195.8">15</text>
<text x="61.6" y="195.8">20</text>
<text x="68" y="195.8">25</text>
<text x="74.8" y="195.8">30</text>
<text x="81.3" y="195.8">35</text>
<text x="88" y="195.8">40</text>
<text x="95.1" y="195.8">45</text>
<text x="97.5" y="193.8">0</text>
<text x="121.8" y="193.6">0</text>
<text x="123.6" y="195.8">0</text>
<text x="130.3" y="195.5">5</text>
<text x="136.3" y="195.5">10</text>
<text x="143.1" y="195.5">15</text>
<text x="149.7" y="195.5">20</text>
<text x="156.1" y="195.5">25</text>
<text x="162.9" y="195.5">30</text>
<text x="169.4" y="195.5">35</text>
<text x="176.1" y="195.5">40</text>
<text x="183.2" y="195.5">45</text>
<text x="185.8" y="193.5">0</text>
<text x="31.5" y="209.5">2.5</text>
<text x="97.5" y="209.4">100</text>
<text x="119.8" y="209.6">3.5</text>
<text x="185.8" y="209.9">100</text>
<text x="71.8" y="211.5">ΔT °C</text>
<text x="119.8" y="215.4">3.0</text>
<text x="159.4" y="211.7">ΔT °C</text>
<text x="31.5" y="217.1">2.0</text>
<text x="93.9" y="219.4">L</text>
<text x="97.6" y="217.4">80</text>
<text x="119.8" y="220.9">2.5</text>
<text x="181.1" y="217.1">L</text>
<text x="185.9" y="217.3">80</text>
<text x="31.5" y="224.9">1.5</text>
<text x="97.6" y="225.1">60</text>
<text x="119.8" y="226.6">2.0</text>
<text x="185.9" y="224.9">60</text>
<text x="31.5" y="232.4">1.0</text>
<text x="97.6" y="232.8">40</text>
<text x="119.8" y="232.2">1.5</text>
<text x="185.9" y="232.3">40</text>
<text x="97.6" y="239.9">20</text>
<text x="119.8" y="237.8">1.0</text>
<text x="31.5" y="240.1">0.5</text>
<text x="119.8" y="243.1">0.5</text>
<text x="185.9" y="240.1">20</text>
<text x="31.5" y="247.5">0.0</text>
<text x="35.7" y="249.4">0</text>
<text x="42.4" y="249.4">5</text>
<text x="48.7" y="249.4">10</text>
<text x="55.9" y="249.4">15</text>
<text x="63.1" y="249.4">20</text>
<text x="70.2" y="249.4">25</text>
<text x="77" y="249.4">30</text>
<text x="84.2" y="249.4">35</text>
<text x="91.3" y="249.4">40</text>
<text x="97.6" y="247.3">0</text>
<text x="119.8" y="247.8">0.0</text>
<text x="124" y="250.2">0</text>
<text x="132.3" y="250">5</text>
<text x="140.4" y="250">10</text>
<text x="148.9" y="250">15</text>
<text x="157.6" y="250">20</text>
<text x="166" y="250">25</text>
<text x="174.9" y="250">30</text>
<text x="183.2" y="250">35</text>
<text x="185.9" y="247.8">0</text>
</g>
</svg>
